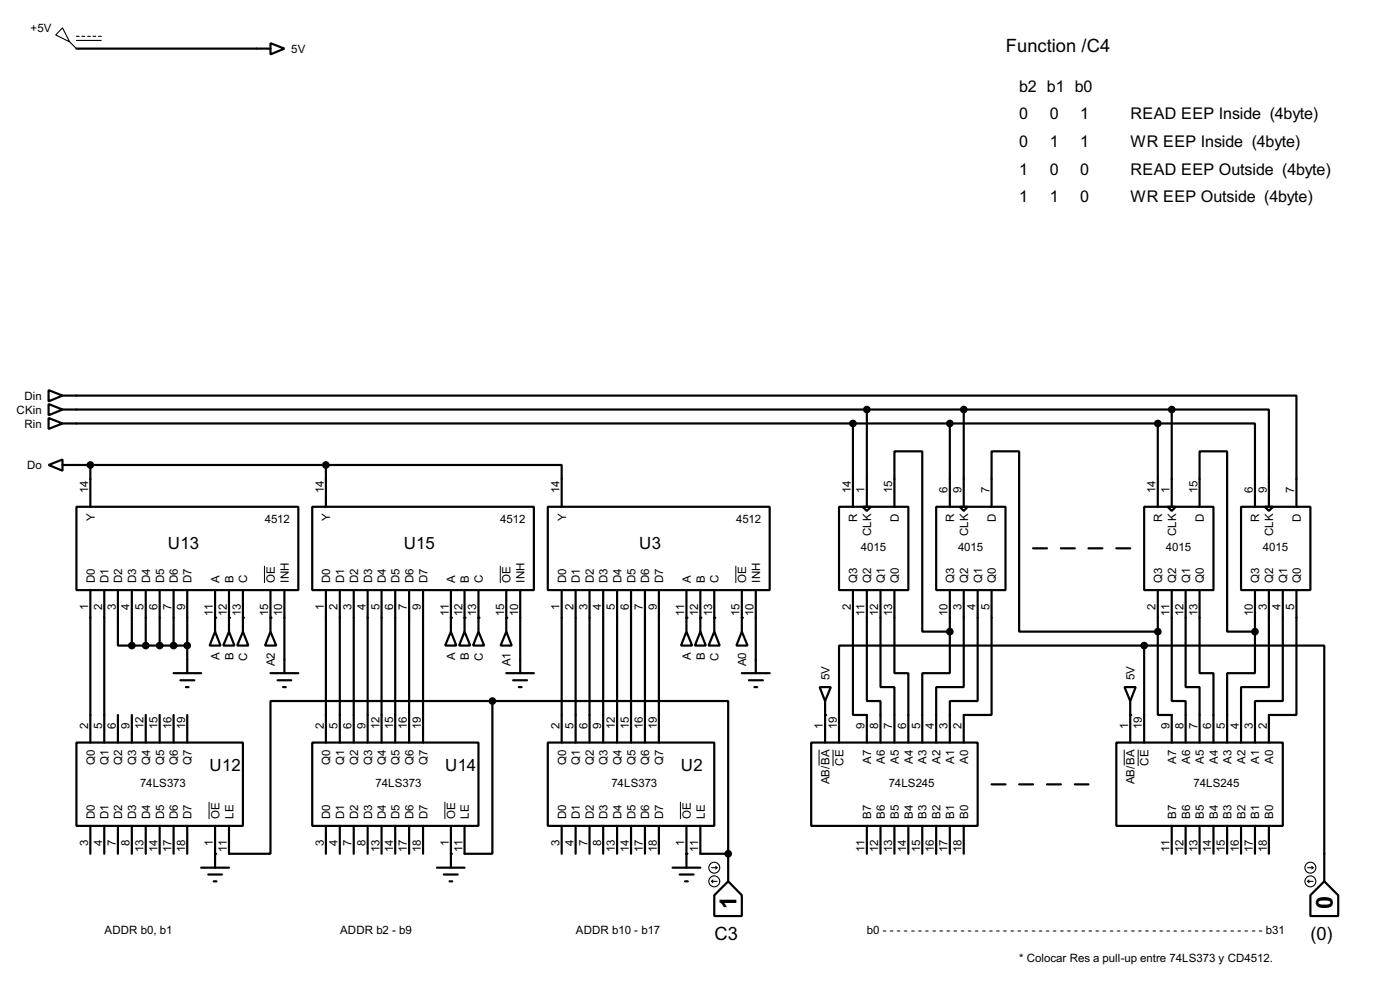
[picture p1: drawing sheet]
<svg xmlns="http://www.w3.org/2000/svg" width="256mm" height="180mm" viewBox="0 0 256 180" stroke-linecap="round" stroke-linejoin="round" font-family="sans-serif">
<g fill="none" stroke="#000" stroke-width=".4">
<path d="M14 8.9h35.6M49.6 7.9l2.5 1-2.5 1.1zM8.9 76.5l2.6 1-2.6 1zM8.9 74l2.6 1-2.6 1zM8.9 71.4l2.6 1-2.6 1.1zM11.5 72.4h226v20.4M11.5 77.5h200.6M11.5 75h203.2M156.3 77.5v15.3M158.8 75v17.8M174 77.5v15.3M176.6 75v17.8"/>
<path d="M212.1 77.5h17.8v15.3M212.1 77.5v15.3M214.7 75h17.8v17.8M214.7 75v17.8M8.9 85.1l2.6-1v2.1zM11.5 85.1h48.2M14 92.8h40.7v15.2h-40.7zM16.6 85.1v7.7M57.2 92.8h40.6v15.2h-40.6zM59.7 85.1h43.2v7.7M59.7 85.1v7.7M100.4 92.8h40.6v15.2h-40.6z"/>
<path d="M153.7 92.8h12.7v15.2h-12.7zM158 92.8h1.6l-.8 .7zM163.9 92.8v-10.2h5.1v33h5M171.5 92.8h12.7v15.2h-12.7zM175.8 92.8h1.5l-.7 .7zM181.7 92.8v-10.2h5v33h25.4M209.6 92.8h12.7v15.2h-12.7zM213.9 92.8h1.5l-.7 .7zM219.8 92.8v-10.2h5v33h5.1M227.4 92.8h12.7v15.2h-12.7zM231.7 92.8h1.5l-.7 .7zM16.6 108v27.9"/>
<path d="M19.1 108v27.9M21.6 108v10.2h2.6M24.2 108v10.2M24.2 118.2h10.1M26.7 108v10.2M29.3 108v10.2M31.8 108v10.2M34.3 108v15.2M39.4 115.6l1 2.6h-2zM39.4 108v7.6M42 115.6l1 2.6h-2.1zM42 108v7.6"/>
<path d="M44.5 115.6l1 2.6h-2zM44.5 108v7.6M49.6 115.6l1 2.6h-2zM49.6 108v7.6M52.1 108v15.2M59.7 108v27.9M62.3 108v27.9M64.8 108v27.9M67.4 108v27.9M69.9 108v27.9M72.4 108v27.9M75 108v27.9"/>
<path d="M77.5 108v27.9M82.6 115.6l1 2.6h-2zM82.6 108v7.6M85.1 115.6l1.1 2.6h-2.1zM85.1 108v7.6M87.7 115.6l1 2.6h-2zM87.7 108v7.6M92.8 115.6l1 2.6h-2.1zM92.8 108v7.6M95.3 108v15.2M102.9 108v27.9M105.5 108v27.9"/>
<path d="M108 108v27.9M110.5 108v27.9M113.1 108v27.9M115.6 108v27.9M118.2 108v27.9M120.7 108v27.9M125.8 115.6l1 2.6h-2zM125.8 108v7.6M128.3 115.6l1 2.6h-2zM128.3 108v7.6M130.9 115.6l1 2.6h-2.1zM130.9 108v7.6"/>
<path d="M135.9 115.6l1.1 2.6h-2.1zM135.9 108v7.6M138.5 108v15.2M156.3 108v22.9h2.5v5M158.8 108v20.3h2.5v7.6M161.3 108v17.8h2.6v10.1M163.9 108v15.2h2.5v12.7M174 115.6v7.6h-5v12.7M174 108v7.6M176.6 108v17.8h-5.1v10.1M179.1 108v20.3h-5.1v7.6M181.7 108v22.9h-5.1v5"/>
<path d="M189.3 100.4h2.5M194.4 100.4h2.5M199.4 100.4h2.6M204.5 100.4h2.6M209.6 118.2h-55.9v17.7M209.6 118.2h33v43.1M209.6 118.2v17.7M212.1 115.6v15.3h2.6v5M212.1 108v7.6M214.7 108v20.3h2.5v7.6M217.2 108v17.8h2.6v10.1M219.8 108v15.2h2.5v12.7"/>
<path d="M229.9 115.6v7.6h-5.1v12.7M229.9 108v7.6M232.5 108v17.8h-5.1v10.1M235 108v20.3h-5.1v7.6M237.5 108v22.9h-5v5M14 135.9h30.5v15.3h-30.5zM21.6 130.9v5M24.2 130.9v5M26.7 130.9v5M29.3 130.9v5M31.8 130.9v5M31.8 123.2h5.1"/>
<path d="M33.1 124.5h2.5M34.1 125.8h.5M34.3 130.9v5M49.6 123.2h5.1M50.9 124.5h2.5M51.9 125.8h.5M57.2 135.9h30.5v15.3h-30.5zM90.2 128.3h-40.6v28h-7.6v-5.1M90.2 128.3v28h-5.1v-5.1M90.2 128.3h43.2v28M92.8 123.2h5M94 124.5h2.6"/>
<path d="M95.1 125.8h.5M100.4 135.9h30.5v15.3h-30.5zM135.9 123.2h5.1M137.2 124.5h2.6M138.2 125.8h.5M148.6 135.9h30.5v15.3h-30.5zM150.2 125.8h2l-1 2.5zM151.2 128.3v7.6M204.5 135.9h30.5v15.3h-30.5zM206 125.8h2.1l-1 2.5zM207.1 128.3v7.6M16.6 151.2v5.1"/>
<path d="M19.1 151.2v5.1M21.6 151.2v5.1M24.2 151.2v5.1M26.7 151.2v5.1M29.3 151.2v5.1M31.8 151.2v5.1M34.3 151.2v5.1M36.9 158.8h5.1M39.4 151.2v7.6M59.7 151.2v5.1M62.3 151.2v5.1M64.8 151.2v5.1"/>
<path d="M67.4 151.2v5.1M69.9 151.2v5.1M72.4 151.2v5.1M75 151.2v5.1M77.5 151.2v5.1M80.1 158.8h5M82.6 151.2v7.6M102.9 151.2v5.1M105.5 151.2v5.1M108 151.2v5.1M110.5 151.2v5.1M113.1 151.2v5.1"/>
<path d="M115.6 151.2v5.1M118.2 151.2v5.1M120.7 151.2v5.1M123.2 158.8h5.1M125.8 151.2v7.6M128.3 151.2v5.1h5.1M133.4 156.3v5M158.8 151.2v5.1M161.3 151.2v5.1M163.9 151.2v5.1M166.4 151.2v5.1M169 151.2v5.1"/>
<path d="M171.5 151.2v5.1M174 151.2v5.1M176.6 151.2v5.1M181.7 143.6h2.5M186.7 143.6h2.6M191.8 143.6h2.6M196.9 143.6h2.5M214.7 151.2v5.1M217.2 151.2v5.1M219.8 151.2v5.1M222.3 151.2v5.1M224.8 151.2v5.1"/>
<path d="M227.4 151.2v5.1M229.9 151.2v5.1M232.5 151.2v5.1M38.2 160.1h2.5M39.2 161.3h.5M81.3 160.1h2.6M82.4 161.3h.5M124.5 160.1h2.6M125.5 161.3h.5M130.9 163.9l2.5-2.6 2.5 2.6v3.8h-5zM240.1 163.9l2.5-2.6 2.6 2.6v3.8h-5.1z"/>
</g>
<g fill="#000">
<circle cx="39.4" cy="113.1" r=".2"/>
<circle cx="42" cy="113.1" r=".2"/>
<circle cx="44.5" cy="113.1" r=".2"/>
<circle cx="49.6" cy="113.1" r=".2"/>
<circle cx="82.6" cy="113.1" r=".2"/>
<circle cx="85.1" cy="113.1" r=".2"/>
<circle cx="87.7" cy="113.1" r=".2"/>
<circle cx="92.8" cy="113.1" r=".2"/>
<circle cx="125.8" cy="113.1" r=".2"/>
<circle cx="128.3" cy="113.1" r=".2"/>
<circle cx="130.9" cy="113.1" r=".2"/>
<circle cx="135.9" cy="113.1" r=".2"/>
<circle cx="151.2" cy="130.9" r=".2"/>
<circle cx="207.1" cy="130.9" r=".2"/>
<circle cx="39.4" cy="156.3" r=".2"/>
<circle cx="82.6" cy="156.3" r=".2"/>
<circle cx="125.8" cy="156.3" r=".2"/>
<circle cx="133.4" cy="156.3" r=".2"/>
</g>
<g fill="none" stroke="#000" stroke-width=".2">
<path d="M11.5 5.1l1.3 2.6-2.6-1.3zM12.8 7.7l1.2 1.2M14 6.7h.5M14 7.4h4.6M15 6.7h.5M16.1 6.7h.5M17.1 6.7h.5M18.1 6.7h.5M130.4 158.8h1M131.1 158.6l.3 .2M131.4 158.8l-.3 .3M239.6 158.8h1"/>
<path d="M240.3 158.6l.3 .2M240.6 158.8l-.3 .3M130.4 161.3l.2 .3M130.4 161.3h1M130.6 161.1l-.2 .2M239.6 161.3h1M239.6 161.3l.2 .3M239.8 161.1l-.2 .2"/>
<circle cx="130.8" cy="158.8" r="1"/>
<circle cx="240" cy="158.8" r="1"/>
<circle cx="130.8" cy="161.3" r="1"/>
<circle cx="240" cy="161.3" r="1"/>
</g>
<path d="M48.5 103.6v3.1M91.7 103.6v3.1M134.8 103.6v3.1M150.1 137.2v2.9M152.6 137.2v3M206 137.2v2.9M208.5 137.2v3M38.3 146.8v3.1M81.5 146.8v3.1M124.7 146.8v3.1" fill="none" stroke="#000" stroke-width=".18"/>
<g fill="#000" stroke="#000" stroke-width=".4">
<circle cx="156.2" cy="77.5" r=".5"/>
<circle cx="158.8" cy="75" r=".5"/>
<circle cx="174" cy="77.5" r=".5"/>
<circle cx="176.5" cy="75" r=".5"/>
<circle cx="212.1" cy="77.5" r=".5"/>
<circle cx="214.6" cy="75" r=".5"/>
<circle cx="16.5" cy="85.1" r=".5"/>
<circle cx="59.7" cy="85.1" r=".5"/>
<circle cx="24.1" cy="118.2" r=".5"/>
<circle cx="26.7" cy="118.2" r=".5"/>
<circle cx="29.2" cy="118.2" r=".5"/>
<circle cx="31.8" cy="118.2" r=".5"/>
<circle cx="34.3" cy="118.2" r=".5"/>
<circle cx="174" cy="115.6" r=".5"/>
<circle cx="209.6" cy="118.2" r=".5"/>
<circle cx="212.1" cy="115.6" r=".5"/>
<circle cx="229.9" cy="115.6" r=".5"/>
<circle cx="90.2" cy="128.3" r=".5"/>
<circle cx="133.4" cy="156.3" r=".5"/>
</g>
<g font-size="4.8">
<text x="135" y="166.3" transform="rotate(-90 135 166.3)">1</text>
<text x="244.2" y="166.3" transform="rotate(-90 244.2 166.3)">0</text>
</g>
<g font-size="3.8">
<text x="184.3" y="9.5">Function /C4</text>
<text x="130.9" y="172.1">C3</text>
<text x="240.1" y="172.1">(0)</text>
</g>
<g font-size="3.5">
<text x="30.8" y="100.5">U13</text>
<text x="74" y="100.5">U15</text>
<text x="117.1" y="100.5">U3</text>
<text x="38.4" y="141.2">U12</text>
<text x="81.6" y="141.2">U14</text>
<text x="124.8" y="141.2">U2</text>
</g>
<g font-size="3.3">
<text x="186.7" y="16.8">b2 b1 b0</text>
<text x="186.7" y="21.9">0</text>
<text x="192.3" y="21.9">0</text>
<text x="197.9" y="21.9">1</text>
<text x="207.1" y="21.9">READ EEP Inside (4byte)</text>
<text x="186.7" y="26.9">0</text>
<text x="192.3" y="26.9">1</text>
<text x="197.9" y="26.9">1</text>
<text x="207.1" y="26.9">WR EEP Inside (4byte)</text>
<text x="186.7" y="32">1</text>
<text x="192.3" y="32">0</text>
<text x="197.9" y="32">0</text>
<text x="207.1" y="32">READ EEP Outside (4byte)</text>
<text x="186.7" y="37">1</text>
<text x="192.3" y="37">1</text>
<text x="197.9" y="37">0</text>
<text x="207.1" y="37">WR EEP Outside (4byte)</text>
</g>
<g font-size="2.4">
<text x="5.6" y="5.9">+5V</text>
<text x="53.4" y="9.7">5V</text>
<text x="3" y="75.8">CKin</text>
<text x="4.5" y="73.2">Din</text>
<text x="4.5" y="78.3">Rin</text>
<text x="5" y="85.9">Do</text>
<text x="16.2" y="90.2" transform="rotate(-90 16.2 90.2)">14</text>
<text x="17.4" y="95.4" transform="rotate(-90 17.4 95.4)">Y</text>
<text x="48.5" y="95.8">4512</text>
<text x="59.3" y="90.2" transform="rotate(-90 59.3 90.2)">14</text>
<text x="60.5" y="95.4" transform="rotate(-90 60.5 95.4)">Y</text>
<text x="91.7" y="95.8">4512</text>
<text x="102.5" y="90.2" transform="rotate(-90 102.5 90.2)">14</text>
<text x="103.7" y="95.4" transform="rotate(-90 103.7 95.4)">Y</text>
<text x="134.9" y="95.8">4512</text>
<text x="155.9" y="90.2" transform="rotate(-90 155.9 90.2)">14</text>
<text x="157.1" y="95.5" transform="rotate(-90 157.1 95.5)">R</text>
<text x="158.4" y="90.2" transform="rotate(-90 158.4 90.2)">1</text>
<text x="163.5" y="90.2" transform="rotate(-90 163.5 90.2)">15</text>
<text x="164.7" y="95.5" transform="rotate(-90 164.7 95.5)">D</text>
<text x="173.6" y="90.2" transform="rotate(-90 173.6 90.2)">6</text>
<text x="174.8" y="95.5" transform="rotate(-90 174.8 95.5)">R</text>
<text x="176.2" y="90.2" transform="rotate(-90 176.2 90.2)">9</text>
<text x="181.3" y="90.2" transform="rotate(-90 181.3 90.2)">7</text>
<text x="182.5" y="95.5" transform="rotate(-90 182.5 95.5)">D</text>
<text x="211.7" y="90.2" transform="rotate(-90 211.7 90.2)">14</text>
<text x="212.9" y="95.5" transform="rotate(-90 212.9 95.5)">R</text>
<text x="214.3" y="90.2" transform="rotate(-90 214.3 90.2)">1</text>
<text x="219.4" y="90.2" transform="rotate(-90 219.4 90.2)">15</text>
<text x="220.6" y="95.5" transform="rotate(-90 220.6 95.5)">D</text>
<text x="229.5" y="90.2" transform="rotate(-90 229.5 90.2)">6</text>
<text x="230.7" y="95.5" transform="rotate(-90 230.7 95.5)">R</text>
<text x="232.1" y="90.2" transform="rotate(-90 232.1 90.2)">9</text>
<text x="237.1" y="90.2" transform="rotate(-90 237.1 90.2)">7</text>
<text x="238.3" y="95.5" transform="rotate(-90 238.3 95.5)">D</text>
<text x="157.7" y="100.9">4015</text>
<text x="159.6" y="98.2" transform="rotate(-90 159.6 98.2)">CLK</text>
<text x="175.5" y="100.9">4015</text>
<text x="177.4" y="98.2" transform="rotate(-90 177.4 98.2)">CLK</text>
<text x="213.6" y="100.9">4015</text>
<text x="215.5" y="98.2" transform="rotate(-90 215.5 98.2)">CLK</text>
<text x="231.4" y="100.9">4015</text>
<text x="233.3" y="98.2" transform="rotate(-90 233.3 98.2)">CLK</text>
<text x="17.3" y="106.7" transform="rotate(-90 17.3 106.7)">D0</text>
<text x="19.9" y="106.7" transform="rotate(-90 19.9 106.7)">D1</text>
<text x="22.4" y="106.7" transform="rotate(-90 22.4 106.7)">D2</text>
<text x="24.9" y="106.7" transform="rotate(-90 24.9 106.7)">D3</text>
<text x="27.5" y="106.7" transform="rotate(-90 27.5 106.7)">D4</text>
<text x="30" y="106.7" transform="rotate(-90 30 106.7)">D5</text>
<text x="32.6" y="106.7" transform="rotate(-90 32.6 106.7)">D6</text>
<text x="35.1" y="106.7" transform="rotate(-90 35.1 106.7)">D7</text>
<text x="40.2" y="106.7" transform="rotate(-90 40.2 106.7)">A</text>
<text x="42.7" y="106.7" transform="rotate(-90 42.7 106.7)">B</text>
<text x="45.3" y="106.7" transform="rotate(-90 45.3 106.7)">C</text>
<text x="50.4" y="106.7" transform="rotate(-90 50.4 106.7)">OE</text>
<text x="52.9" y="106.7" transform="rotate(-90 52.9 106.7)">INH</text>
<text x="60.5" y="106.7" transform="rotate(-90 60.5 106.7)">D0</text>
<text x="63" y="106.7" transform="rotate(-90 63 106.7)">D1</text>
<text x="65.6" y="106.7" transform="rotate(-90 65.6 106.7)">D2</text>
<text x="68.1" y="106.7" transform="rotate(-90 68.1 106.7)">D3</text>
<text x="70.7" y="106.7" transform="rotate(-90 70.7 106.7)">D4</text>
<text x="73.2" y="106.7" transform="rotate(-90 73.2 106.7)">D5</text>
<text x="75.8" y="106.7" transform="rotate(-90 75.8 106.7)">D6</text>
<text x="78.3" y="106.7" transform="rotate(-90 78.3 106.7)">D7</text>
<text x="83.4" y="106.7" transform="rotate(-90 83.4 106.7)">A</text>
<text x="85.9" y="106.7" transform="rotate(-90 85.9 106.7)">B</text>
<text x="88.5" y="106.7" transform="rotate(-90 88.5 106.7)">C</text>
<text x="93.5" y="106.7" transform="rotate(-90 93.5 106.7)">OE</text>
<text x="96.1" y="106.7" transform="rotate(-90 96.1 106.7)">INH</text>
<text x="103.7" y="106.7" transform="rotate(-90 103.7 106.7)">D0</text>
<text x="106.2" y="106.7" transform="rotate(-90 106.2 106.7)">D1</text>
<text x="108.8" y="106.7" transform="rotate(-90 108.8 106.7)">D2</text>
<text x="111.3" y="106.7" transform="rotate(-90 111.3 106.7)">D3</text>
<text x="113.9" y="106.7" transform="rotate(-90 113.9 106.7)">D4</text>
<text x="116.4" y="106.7" transform="rotate(-90 116.4 106.7)">D5</text>
<text x="118.9" y="106.7" transform="rotate(-90 118.9 106.7)">D6</text>
<text x="121.5" y="106.7" transform="rotate(-90 121.5 106.7)">D7</text>
<text x="126.6" y="106.7" transform="rotate(-90 126.6 106.7)">A</text>
<text x="129.1" y="106.7" transform="rotate(-90 129.1 106.7)">B</text>
<text x="131.6" y="106.7" transform="rotate(-90 131.6 106.7)">C</text>
<text x="136.7" y="106.7" transform="rotate(-90 136.7 106.7)">OE</text>
<text x="139.3" y="106.7" transform="rotate(-90 139.3 106.7)">INH</text>
<text x="157" y="106.7" transform="rotate(-90 157 106.7)">Q3</text>
<text x="159.6" y="106.7" transform="rotate(-90 159.6 106.7)">Q2</text>
<text x="162.1" y="106.7" transform="rotate(-90 162.1 106.7)">Q1</text>
<text x="164.7" y="106.7" transform="rotate(-90 164.7 106.7)">Q0</text>
<text x="174.8" y="106.7" transform="rotate(-90 174.8 106.7)">Q3</text>
<text x="177.4" y="106.7" transform="rotate(-90 177.4 106.7)">Q2</text>
<text x="179.9" y="106.7" transform="rotate(-90 179.9 106.7)">Q1</text>
<text x="182.5" y="106.7" transform="rotate(-90 182.5 106.7)">Q0</text>
<text x="212.9" y="106.7" transform="rotate(-90 212.9 106.7)">Q3</text>
<text x="215.5" y="106.7" transform="rotate(-90 215.5 106.7)">Q2</text>
<text x="218" y="106.7" transform="rotate(-90 218 106.7)">Q1</text>
<text x="220.6" y="106.7" transform="rotate(-90 220.6 106.7)">Q0</text>
<text x="230.7" y="106.7" transform="rotate(-90 230.7 106.7)">Q3</text>
<text x="233.3" y="106.7" transform="rotate(-90 233.3 106.7)">Q2</text>
<text x="235.8" y="106.7" transform="rotate(-90 235.8 106.7)">Q1</text>
<text x="238.3" y="106.7" transform="rotate(-90 238.3 106.7)">Q0</text>
<text x="16.1" y="111.7" transform="rotate(-90 16.1 111.7)">1</text>
<text x="18.7" y="111.7" transform="rotate(-90 18.7 111.7)">2</text>
<text x="21.2" y="111.7" transform="rotate(-90 21.2 111.7)">3</text>
<text x="23.7" y="111.7" transform="rotate(-90 23.7 111.7)">4</text>
<text x="26.3" y="111.7" transform="rotate(-90 26.3 111.7)">5</text>
<text x="28.8" y="111.7" transform="rotate(-90 28.8 111.7)">6</text>
<text x="31.4" y="111.7" transform="rotate(-90 31.4 111.7)">7</text>
<text x="33.9" y="111.7" transform="rotate(-90 33.9 111.7)">9</text>
<text x="39" y="112.7" transform="rotate(-90 39 112.7)">11</text>
<text x="41.5" y="112.8" transform="rotate(-90 41.5 112.8)">12</text>
<text x="44.1" y="112.8" transform="rotate(-90 44.1 112.8)">13</text>
<text x="49.2" y="112.8" transform="rotate(-90 49.2 112.8)">15</text>
<text x="51.7" y="112.8" transform="rotate(-90 51.7 112.8)">10</text>
<text x="59.3" y="111.7" transform="rotate(-90 59.3 111.7)">1</text>
<text x="61.8" y="111.7" transform="rotate(-90 61.8 111.7)">2</text>
<text x="64.4" y="111.7" transform="rotate(-90 64.4 111.7)">3</text>
<text x="66.9" y="111.7" transform="rotate(-90 66.9 111.7)">4</text>
<text x="69.5" y="111.7" transform="rotate(-90 69.5 111.7)">5</text>
<text x="72" y="111.7" transform="rotate(-90 72 111.7)">6</text>
<text x="74.5" y="111.7" transform="rotate(-90 74.5 111.7)">7</text>
<text x="77.1" y="111.6" transform="rotate(-90 77.1 111.6)">9</text>
<text x="82.2" y="112.7" transform="rotate(-90 82.2 112.7)">11</text>
<text x="84.7" y="112.8" transform="rotate(-90 84.7 112.8)">12</text>
<text x="87.3" y="112.8" transform="rotate(-90 87.3 112.8)">13</text>
<text x="92.4" y="112.8" transform="rotate(-90 92.4 112.8)">15</text>
<text x="94.9" y="112.8" transform="rotate(-90 94.9 112.8)">10</text>
<text x="102.5" y="111.7" transform="rotate(-90 102.5 111.7)">1</text>
<text x="105.1" y="111.7" transform="rotate(-90 105.1 111.7)">2</text>
<text x="107.6" y="111.7" transform="rotate(-90 107.6 111.7)">3</text>
<text x="110.1" y="111.7" transform="rotate(-90 110.1 111.7)">4</text>
<text x="112.7" y="111.7" transform="rotate(-90 112.7 111.7)">5</text>
<text x="115.2" y="111.7" transform="rotate(-90 115.2 111.7)">6</text>
<text x="117.8" y="111.7" transform="rotate(-90 117.8 111.7)">7</text>
<text x="120.3" y="111.7" transform="rotate(-90 120.3 111.7)">9</text>
<text x="125.4" y="112.7" transform="rotate(-90 125.4 112.7)">11</text>
<text x="127.9" y="112.8" transform="rotate(-90 127.9 112.8)">12</text>
<text x="130.5" y="112.8" transform="rotate(-90 130.5 112.8)">13</text>
<text x="135.5" y="112.8" transform="rotate(-90 135.5 112.8)">15</text>
<text x="138.1" y="112.8" transform="rotate(-90 138.1 112.8)">10</text>
<text x="155.9" y="111.7" transform="rotate(-90 155.9 111.7)">2</text>
<text x="158.4" y="112.7" transform="rotate(-90 158.4 112.7)">11</text>
<text x="160.9" y="112.8" transform="rotate(-90 160.9 112.8)">12</text>
<text x="163.5" y="112.8" transform="rotate(-90 163.5 112.8)">13</text>
<text x="173.6" y="112.8" transform="rotate(-90 173.6 112.8)">10</text>
<text x="176.2" y="111.7" transform="rotate(-90 176.2 111.7)">3</text>
<text x="178.7" y="111.7" transform="rotate(-90 178.7 111.7)">4</text>
<text x="181.3" y="111.7" transform="rotate(-90 181.3 111.7)">5</text>
<text x="211.7" y="111.6" transform="rotate(-90 211.7 111.6)">2</text>
<text x="214.3" y="112.6" transform="rotate(-90 214.3 112.6)">11</text>
<text x="216.8" y="112.8" transform="rotate(-90 216.8 112.8)">12</text>
<text x="219.4" y="112.8" transform="rotate(-90 219.4 112.8)">13</text>
<text x="229.5" y="112.8" transform="rotate(-90 229.5 112.8)">10</text>
<text x="232.1" y="111.7" transform="rotate(-90 232.1 111.7)">3</text>
<text x="234.6" y="111.6" transform="rotate(-90 234.6 111.6)">4</text>
<text x="237.1" y="111.6" transform="rotate(-90 237.1 111.6)">5</text>
<text x="40.2" y="120.8" transform="rotate(-90 40.2 120.8)">A</text>
<text x="42.8" y="120.8" transform="rotate(-90 42.8 120.8)">B</text>
<text x="45.3" y="120.9" transform="rotate(-90 45.3 120.9)">C</text>
<text x="50.4" y="122" transform="rotate(-90 50.4 122)">A2</text>
<text x="83.4" y="120.8" transform="rotate(-90 83.4 120.8)">A</text>
<text x="85.9" y="120.8" transform="rotate(-90 85.9 120.8)">B</text>
<text x="88.5" y="120.9" transform="rotate(-90 88.5 120.9)">C</text>
<text x="93.5" y="122" transform="rotate(-90 93.5 122)">A1</text>
<text x="126.6" y="120.8" transform="rotate(-90 126.6 120.8)">A</text>
<text x="129.1" y="120.8" transform="rotate(-90 129.1 120.8)">B</text>
<text x="131.7" y="120.9" transform="rotate(-90 131.7 120.9)">C</text>
<text x="136.7" y="122" transform="rotate(-90 136.7 122)">A0</text>
<text x="152" y="124.5" transform="rotate(-90 152 124.5)">5V</text>
<text x="207.9" y="124.5" transform="rotate(-90 207.9 124.5)">5V</text>
<text x="16.2" y="133.4" transform="rotate(-90 16.2 133.4)">2</text>
<text x="18.7" y="133.4" transform="rotate(-90 18.7 133.4)">5</text>
<text x="21.2" y="133.4" transform="rotate(-90 21.2 133.4)">6</text>
<text x="23.8" y="133.4" transform="rotate(-90 23.8 133.4)">9</text>
<text x="26.3" y="133.4" transform="rotate(-90 26.3 133.4)">12</text>
<text x="28.9" y="133.4" transform="rotate(-90 28.9 133.4)">15</text>
<text x="31.4" y="133.4" transform="rotate(-90 31.4 133.4)">16</text>
<text x="33.9" y="133.4" transform="rotate(-90 33.9 133.4)">19</text>
<text x="59.3" y="133.4" transform="rotate(-90 59.3 133.4)">2</text>
<text x="61.9" y="133.4" transform="rotate(-90 61.9 133.4)">5</text>
<text x="64.4" y="133.4" transform="rotate(-90 64.4 133.4)">6</text>
<text x="67" y="133.4" transform="rotate(-90 67 133.4)">9</text>
<text x="69.5" y="133.4" transform="rotate(-90 69.5 133.4)">12</text>
<text x="72" y="133.4" transform="rotate(-90 72 133.4)">15</text>
<text x="74.6" y="133.4" transform="rotate(-90 74.6 133.4)">16</text>
<text x="77.1" y="133.4" transform="rotate(-90 77.1 133.4)">19</text>
<text x="102.5" y="133.4" transform="rotate(-90 102.5 133.4)">2</text>
<text x="105.1" y="133.4" transform="rotate(-90 105.1 133.4)">5</text>
<text x="107.6" y="133.4" transform="rotate(-90 107.6 133.4)">6</text>
<text x="110.1" y="133.4" transform="rotate(-90 110.1 133.4)">9</text>
<text x="112.7" y="133.4" transform="rotate(-90 112.7 133.4)">12</text>
<text x="115.2" y="133.4" transform="rotate(-90 115.2 133.4)">15</text>
<text x="117.8" y="133.4" transform="rotate(-90 117.8 133.4)">16</text>
<text x="120.3" y="133.4" transform="rotate(-90 120.3 133.4)">19</text>
<text x="150.8" y="133.4" transform="rotate(-90 150.8 133.4)">1</text>
<text x="153.3" y="133.4" transform="rotate(-90 153.3 133.4)">19</text>
<text x="158.4" y="133.4" transform="rotate(-90 158.4 133.4)">9</text>
<text x="160.9" y="133.4" transform="rotate(-90 160.9 133.4)">8</text>
<text x="163.5" y="133.4" transform="rotate(-90 163.5 133.4)">7</text>
<text x="166" y="133.4" transform="rotate(-90 166 133.4)">6</text>
<text x="168.6" y="133.4" transform="rotate(-90 168.6 133.4)">5</text>
<text x="171.1" y="133.4" transform="rotate(-90 171.1 133.4)">4</text>
<text x="173.6" y="133.4" transform="rotate(-90 173.6 133.4)">3</text>
<text x="176.2" y="133.4" transform="rotate(-90 176.2 133.4)">2</text>
<text x="206.7" y="133.4" transform="rotate(-90 206.7 133.4)">1</text>
<text x="209.2" y="133.4" transform="rotate(-90 209.2 133.4)">19</text>
<text x="214.3" y="133.4" transform="rotate(-90 214.3 133.4)">9</text>
<text x="216.8" y="133.4" transform="rotate(-90 216.8 133.4)">8</text>
<text x="219.4" y="133.4" transform="rotate(-90 219.4 133.4)">7</text>
<text x="221.9" y="133.4" transform="rotate(-90 221.9 133.4)">6</text>
<text x="224.4" y="133.4" transform="rotate(-90 224.4 133.4)">5</text>
<text x="227" y="133.4" transform="rotate(-90 227 133.4)">4</text>
<text x="229.5" y="133.4" transform="rotate(-90 229.5 133.4)">3</text>
<text x="232.1" y="133.4" transform="rotate(-90 232.1 133.4)">2</text>
<text x="17.4" y="140" transform="rotate(-90 17.4 140)">Q0</text>
<text x="19.9" y="140" transform="rotate(-90 19.9 140)">Q1</text>
<text x="22.4" y="140" transform="rotate(-90 22.4 140)">Q2</text>
<text x="25" y="140" transform="rotate(-90 25 140)">Q3</text>
<text x="27.5" y="140" transform="rotate(-90 27.5 140)">Q4</text>
<text x="30.1" y="140" transform="rotate(-90 30.1 140)">Q5</text>
<text x="32.6" y="140" transform="rotate(-90 32.6 140)">Q6</text>
<text x="35.1" y="140" transform="rotate(-90 35.1 140)">Q7</text>
<text x="60.5" y="140" transform="rotate(-90 60.5 140)">Q0</text>
<text x="63.1" y="140" transform="rotate(-90 63.1 140)">Q1</text>
<text x="65.6" y="140" transform="rotate(-90 65.6 140)">Q2</text>
<text x="68.2" y="140" transform="rotate(-90 68.2 140)">Q3</text>
<text x="70.7" y="140" transform="rotate(-90 70.7 140)">Q4</text>
<text x="73.2" y="140" transform="rotate(-90 73.2 140)">Q5</text>
<text x="75.8" y="140" transform="rotate(-90 75.8 140)">Q6</text>
<text x="78.3" y="140" transform="rotate(-90 78.3 140)">Q7</text>
<text x="103.7" y="140" transform="rotate(-90 103.7 140)">Q0</text>
<text x="106.3" y="140" transform="rotate(-90 106.3 140)">Q1</text>
<text x="108.8" y="140" transform="rotate(-90 108.8 140)">Q2</text>
<text x="111.3" y="140" transform="rotate(-90 111.3 140)">Q3</text>
<text x="113.9" y="140" transform="rotate(-90 113.9 140)">Q4</text>
<text x="116.4" y="140" transform="rotate(-90 116.4 140)">Q5</text>
<text x="119" y="140" transform="rotate(-90 119 140)">Q6</text>
<text x="121.5" y="140" transform="rotate(-90 121.5 140)">Q7</text>
<text x="152" y="143.6" transform="rotate(-90 152 143.6)">AB/BA</text>
<text x="154.5" y="140.2" transform="rotate(-90 154.5 140.2)">CE</text>
<text x="159.6" y="139.8" transform="rotate(-90 159.6 139.8)">A7</text>
<text x="162.1" y="139.8" transform="rotate(-90 162.1 139.8)">A6</text>
<text x="164.7" y="139.8" transform="rotate(-90 164.7 139.8)">A5</text>
<text x="167.2" y="139.8" transform="rotate(-90 167.2 139.8)">A4</text>
<text x="169.8" y="139.8" transform="rotate(-90 169.8 139.8)">A3</text>
<text x="172.3" y="139.8" transform="rotate(-90 172.3 139.8)">A2</text>
<text x="174.8" y="139.8" transform="rotate(-90 174.8 139.8)">A1</text>
<text x="177.4" y="139.8" transform="rotate(-90 177.4 139.8)">A0</text>
<text x="207.9" y="143.6" transform="rotate(-90 207.9 143.6)">AB/BA</text>
<text x="210.4" y="140.2" transform="rotate(-90 210.4 140.2)">CE</text>
<text x="215.5" y="139.8" transform="rotate(-90 215.5 139.8)">A7</text>
<text x="218" y="139.8" transform="rotate(-90 218 139.8)">A6</text>
<text x="220.6" y="139.8" transform="rotate(-90 220.6 139.8)">A5</text>
<text x="223.1" y="139.8" transform="rotate(-90 223.1 139.8)">A4</text>
<text x="225.6" y="139.8" transform="rotate(-90 225.6 139.8)">A3</text>
<text x="228.2" y="139.8" transform="rotate(-90 228.2 139.8)">A2</text>
<text x="230.7" y="139.8" transform="rotate(-90 230.7 139.8)">A1</text>
<text x="233.3" y="139.8" transform="rotate(-90 233.3 139.8)">A0</text>
<text x="17.4" y="149.9" transform="rotate(-90 17.4 149.9)">D0</text>
<text x="19.9" y="149.9" transform="rotate(-90 19.9 149.9)">D1</text>
<text x="22.4" y="149.9" transform="rotate(-90 22.4 149.9)">D2</text>
<text x="25" y="149.9" transform="rotate(-90 25 149.9)">D3</text>
<text x="25.7" y="144.1">74LS373</text>
<text x="27.5" y="149.9" transform="rotate(-90 27.5 149.9)">D4</text>
<text x="30.1" y="149.9" transform="rotate(-90 30.1 149.9)">D5</text>
<text x="32.6" y="149.9" transform="rotate(-90 32.6 149.9)">D6</text>
<text x="35.1" y="149.9" transform="rotate(-90 35.1 149.9)">D7</text>
<text x="40.2" y="149.9" transform="rotate(-90 40.2 149.9)">OE</text>
<text x="42.8" y="149.9" transform="rotate(-90 42.8 149.9)">LE</text>
<text x="60.5" y="149.9" transform="rotate(-90 60.5 149.9)">D0</text>
<text x="63.1" y="149.9" transform="rotate(-90 63.1 149.9)">D1</text>
<text x="65.6" y="149.9" transform="rotate(-90 65.6 149.9)">D2</text>
<text x="68.2" y="149.9" transform="rotate(-90 68.2 149.9)">D3</text>
<text x="68.8" y="144.1">74LS373</text>
<text x="70.7" y="149.9" transform="rotate(-90 70.7 149.9)">D4</text>
<text x="73.2" y="149.9" transform="rotate(-90 73.2 149.9)">D5</text>
<text x="75.8" y="149.9" transform="rotate(-90 75.8 149.9)">D6</text>
<text x="78.3" y="149.9" transform="rotate(-90 78.3 149.9)">D7</text>
<text x="83.4" y="149.9" transform="rotate(-90 83.4 149.9)">OE</text>
<text x="85.9" y="149.9" transform="rotate(-90 85.9 149.9)">LE</text>
<text x="103.7" y="149.9" transform="rotate(-90 103.7 149.9)">D0</text>
<text x="106.3" y="149.9" transform="rotate(-90 106.3 149.9)">D1</text>
<text x="108.8" y="149.9" transform="rotate(-90 108.8 149.9)">D2</text>
<text x="111.3" y="149.9" transform="rotate(-90 111.3 149.9)">D3</text>
<text x="112" y="144.1">74LS373</text>
<text x="113.9" y="149.9" transform="rotate(-90 113.9 149.9)">D4</text>
<text x="116.4" y="149.9" transform="rotate(-90 116.4 149.9)">D5</text>
<text x="119" y="149.9" transform="rotate(-90 119 149.9)">D6</text>
<text x="121.5" y="149.9" transform="rotate(-90 121.5 149.9)">D7</text>
<text x="126.6" y="149.9" transform="rotate(-90 126.6 149.9)">OE</text>
<text x="129.1" y="149.9" transform="rotate(-90 129.1 149.9)">LE</text>
<text x="159.6" y="149.9" transform="rotate(-90 159.6 149.9)">B7</text>
<text x="162.1" y="149.9" transform="rotate(-90 162.1 149.9)">B6</text>
<text x="162.8" y="144.1">74LS245</text>
<text x="164.7" y="149.9" transform="rotate(-90 164.7 149.9)">B5</text>
<text x="167.2" y="149.9" transform="rotate(-90 167.2 149.9)">B4</text>
<text x="169.8" y="149.9" transform="rotate(-90 169.8 149.9)">B3</text>
<text x="172.3" y="149.9" transform="rotate(-90 172.3 149.9)">B2</text>
<text x="174.8" y="149.9" transform="rotate(-90 174.8 149.9)">B1</text>
<text x="177.4" y="149.9" transform="rotate(-90 177.4 149.9)">B0</text>
<text x="215.5" y="149.9" transform="rotate(-90 215.5 149.9)">B7</text>
<text x="218" y="149.9" transform="rotate(-90 218 149.9)">B6</text>
<text x="218.7" y="144.1">74LS245</text>
<text x="220.6" y="149.9" transform="rotate(-90 220.6 149.9)">B5</text>
<text x="223.1" y="149.9" transform="rotate(-90 223.1 149.9)">B4</text>
<text x="225.6" y="149.9" transform="rotate(-90 225.6 149.9)">B3</text>
<text x="228.2" y="149.9" transform="rotate(-90 228.2 149.9)">B2</text>
<text x="230.7" y="149.9" transform="rotate(-90 230.7 149.9)">B1</text>
<text x="233.3" y="149.9" transform="rotate(-90 233.3 149.9)">B0</text>
<text x="16.2" y="154.9" transform="rotate(-90 16.2 154.9)">3</text>
<text x="18.7" y="154.9" transform="rotate(-90 18.7 154.9)">4</text>
<text x="21.2" y="154.9" transform="rotate(-90 21.2 154.9)">7</text>
<text x="23.8" y="154.9" transform="rotate(-90 23.8 154.9)">8</text>
<text x="28.9" y="156" transform="rotate(-90 28.9 156)">14</text>
<text x="39" y="154.9" transform="rotate(-90 39 154.9)">1</text>
<text x="41.5" y="155.9" transform="rotate(-90 41.5 155.9)">11</text>
<text x="59.3" y="154.9" transform="rotate(-90 59.3 154.9)">3</text>
<text x="61.9" y="154.9" transform="rotate(-90 61.9 154.9)">4</text>
<text x="64.4" y="154.9" transform="rotate(-90 64.4 154.9)">7</text>
<text x="67" y="154.9" transform="rotate(-90 67 154.9)">8</text>
<text x="82.2" y="154.8" transform="rotate(-90 82.2 154.8)">1</text>
<text x="84.7" y="155.8" transform="rotate(-90 84.7 155.8)">11</text>
<text x="102.5" y="154.9" transform="rotate(-90 102.5 154.9)">3</text>
<text x="105.1" y="154.9" transform="rotate(-90 105.1 154.9)">4</text>
<text x="107.6" y="154.9" transform="rotate(-90 107.6 154.9)">7</text>
<text x="110.1" y="154.9" transform="rotate(-90 110.1 154.9)">8</text>
<text x="115.2" y="156" transform="rotate(-90 115.2 156)">14</text>
<text x="125.4" y="154.9" transform="rotate(-90 125.4 154.9)">1</text>
<text x="127.9" y="155.9" transform="rotate(-90 127.9 155.9)">11</text>
<text x="158.4" y="155.9" transform="rotate(-90 158.4 155.9)">11</text>
<text x="166" y="156" transform="rotate(-90 166 156)">14</text>
<text x="214.3" y="155.9" transform="rotate(-90 214.3 155.9)">11</text>
<text x="219.4" y="156" transform="rotate(-90 219.4 156)">13</text>
<text x="221.9" y="156" transform="rotate(-90 221.9 156)">14</text>
<text x="227" y="156" transform="rotate(-90 227 156)">16</text>
<text x="232.1" y="156" transform="rotate(-90 232.1 156)">18</text>
<text x="26.3" y="156" transform="rotate(-90 26.3 156)">13</text>
<text x="31.4" y="156" transform="rotate(-90 31.4 156)">17</text>
<text x="33.9" y="156" transform="rotate(-90 33.9 156)">18</text>
<text x="69.5" y="156" transform="rotate(-90 69.5 156)">13</text>
<text x="72" y="156" transform="rotate(-90 72 156)">14</text>
<text x="74.6" y="156" transform="rotate(-90 74.6 156)">17</text>
<text x="77.1" y="156" transform="rotate(-90 77.1 156)">18</text>
<text x="112.7" y="156" transform="rotate(-90 112.7 156)">13</text>
<text x="117.8" y="156" transform="rotate(-90 117.8 156)">17</text>
<text x="120.3" y="156" transform="rotate(-90 120.3 156)">18</text>
<text x="160.9" y="156" transform="rotate(-90 160.9 156)">12</text>
<text x="163.5" y="156" transform="rotate(-90 163.5 156)">13</text>
<text x="168.6" y="156" transform="rotate(-90 168.6 156)">15</text>
<text x="171.1" y="156" transform="rotate(-90 171.1 156)">16</text>
<text x="173.6" y="156" transform="rotate(-90 173.6 156)">17</text>
<text x="176.2" y="156" transform="rotate(-90 176.2 156)">18</text>
<text x="216.8" y="156" transform="rotate(-90 216.8 156)">12</text>
<text x="224.4" y="156" transform="rotate(-90 224.4 156)">15</text>
<text x="229.5" y="156" transform="rotate(-90 229.5 156)">17</text>
<text x="19.1" y="171">ADDR b0, b1</text>
<text x="62.3" y="171">ADDR b2 - b9</text>
<text x="105.5" y="171">ADDR b10 - b17</text>
<text x="158.8" y="171">b0 - - - - - - - - - - - - - - - - - - - - - - - - - - - - - - - - - - - - - - - - - - - - - - - - - - - - - - b31</text>
<text x="186.7" y="176">* Colocar Res a pull-up entre 74LS373 y CD4512.</text>
</g>
</svg>
